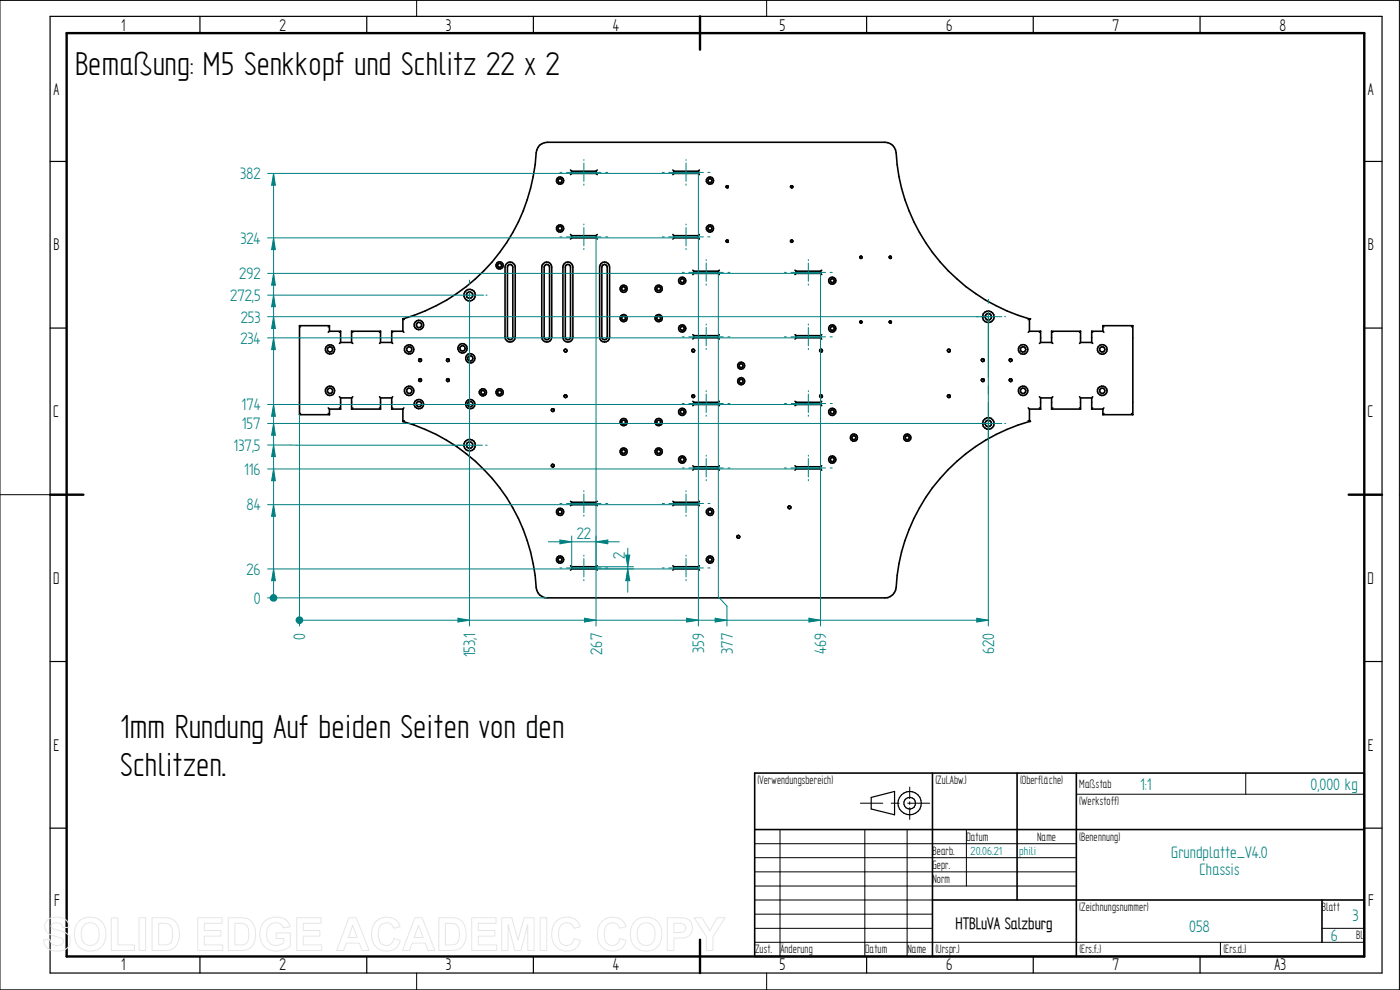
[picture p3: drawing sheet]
<svg xmlns="http://www.w3.org/2000/svg" width="297mm" height="210mm" viewBox="0 0 297 210" stroke-linecap="round" stroke-linejoin="round" font-family="sans-serif">
<g fill="none" stroke="#000" stroke-width=".21">
<path d="M88.4 0v3.5M162.6 0v3.5M0 .1h296.9v209.9h-296.9zM154 39.7l.2-.4 .4 .2-.2 .4h-.2M167.7 39.7l.2-.4 .3 .2-.1 .4h-.2M154 51.3l.2-.4h.2l.2 .4-.4 .2M167.7 51.3l.2-.4 .3 .2-.1 .3-.2 .1M182.3 54.7l.1-.3 .4-.1 .1 .4-.4 .2M188.6 54.7l.2-.4 .3 .2-.1 .4h-.2M88.8 76.5l.1-.4 .5 .1v.4l-.4 .2M94.7 76.5l.1-.4 .3-.1 .1 .2 .1 .4-.4 .2M119.6 74.5l.2-.4h.4l.1 .5-.4 .1"/>
<path d="M146.7 74.5l.2-.4h.4l.1 .5-.4 .1M173.8 74.5l.2-.4h.4l.1 .5-.4 .1M182.3 68.4l.2-.4 .4 .2v.2l-.4 .2M188.6 68.4l.2-.4 .3 .2-.1 .4h-.2M201 74.5l.1-.4h.4l.1 .5-.4 .1M208.2 76.5l.1-.4 .4 .1 .1 .4-.4 .2M214 76.5l.2-.4 .4 .1 .1 .4-.4 .2M88.8 80.7l.1-.4 .5 .1v.4l-.4 .2M94.7 80.7l.1-.4h.3l.1 .1 .1 .4-.4 .2M116.9 98.9l.2-.4 .4 .1 .1 .4-.4 .1M116.9 87.1l.2-.4h.4l.1 .5-.4 .1M119.6 84.2l.2-.5 .4 .1 .1 .4-.4 .2"/>
<path d="M146.7 84.2l.2-.5 .4 .1 .1 .4-.4 .2M173.8 84.2l.2-.5 .4 .1 .1 .4-.4 .2M201 84.2l.1-.5 .4 .1 .1 .4-.4 .2M208.2 80.7l.1-.4 .4 .1 .1 .4-.4 .2M214 80.7l.2-.4 .4 .1 .1 .4-.4 .2M0 104.9h10.6M156.3 114l.2-.4h.4v.4l-.4 .2M167.1 107.7l.2-.4 .4 .1 .1 .4-.4 .2M296.9 104.9h.1M160.1 179h68.2M165.5 176v26.9M182.5 170.4h4.8"/>
<path d="M183.5 176v26.9M189.1 170.4h1.7M192.4 176v26.9M192.6 170.4h4.6M193 167v2.4M193 170.1v.5M193 171.3v2.5M205 176v12M228.3 168.5h61.1M264.3 164v4.5M160.1 199.9h129.3M160.1 196.9h37.7"/>
<path d="M160.1 188h68.2M160.1 185h68.2M160.1 181.9h68.2M160.1 190.9h37.7M160.1 193.9h37.7M258.9 199.9v3M280.5 196.9h8.9M88.4 206.4v3.6M162.6 206.4v3.6"/>
</g>
<g fill="none" stroke="#000" stroke-width=".25">
<path d="M10.6 3.5h282.6v202.9h-282.6zM42.4 3.5v3.5M77.8 3.5v3.5M113.2 3.5v3.5M148.5 3.5v3.5M183.9 3.5v3.5M219.2 3.5v3.5M254.6 3.5v3.5M10.6 34.2h3.5M289.4 34.2h3.8M10.6 69.6h3.5M289.4 69.6h3.8"/>
<path d="M10.6 104.9h3.5M289.4 104.9h3.8M10.6 140.3h3.5M289.4 140.3h3.8M10.6 175.7h3.5M184.8 169.2l5-1.3v4.9l-5-1.2zM289.4 175.7h3.8M42.4 202.9v3.5M77.8 202.9v3.5M113.2 202.9v3.5M148.5 202.9v3.5M183.9 202.9v3.5"/>
<path d="M219.2 202.9v3.5M254.6 202.9v3.5"/>
<circle cx="193" cy="170.4" r="2.46"/>
<circle cx="193" cy="170.4" r="1.23"/>
</g>
<path d="M14.1 7h275.3v195.9h-275.3zM148.5 3.5v7M10.6 104.9h7.1M286.1 104.9h7.1M148.5 199.3v7.1" fill="none" stroke="#000" stroke-width=".51"/>
<g fill="none" stroke="#000" stroke-width=".34">
<path d="M121 36.1l.3 .2M121.3 36.3v.5M121.3 36.8h5.1M121.3 36.3h5.1M121.3 36.8l-.3 .2M126.4 36.3v.5M126.4 36.8l.3 .2M126.7 36.1l-.3 .2M142.7 36.1l.3 .2M143 36.3v.5M143 36.8h5.2M143 36.3h5.2"/>
<path d="M143 36.8l-.3 .2M148.2 36.3v.5M148.2 36.8l.2 .2M148.4 36.1l-.2 .2M154.1 39.5l.1-.1 .3 .2-.3 .2zM167.7 39.5l.2-.1 .3 .2-.3 .2zM107.5 55.9a1.06 1.06 0 0 1 1.1-.2 1.06 1.06 0 0 1 .7 .9v14.9a1.08 1.08 0 0 1-1.1 1.1 1.08 1.08 0 0 1-1.1-1.1v-14.9zM107.9 56.2a.57 .57 0 0 1 .9 .4v14.9a.57 .57 0 0 1-.6 .6 .57 .57 0 0 1-.5-.6v-14.9zM115.3 55.9a1.02 1.02 0 0 1 1.1-.2 1.02 1.02 0 0 1 .7 .9v14.9a1.06 1.06 0 0 1-1.1 1.1 1.06 1.06 0 0 1-1.1-1.1v-14.9zM115.7 56.2a.57 .57 0 0 1 .9 .4v14.9a.57 .57 0 0 1-.6 .6 .57 .57 0 0 1-.6-.6v-14.9zM119.7 55.9a1.05 1.05 0 0 1 1.2-.2 1.05 1.05 0 0 1 .6 .9v14.9a1.06 1.06 0 0 1-1 1.1 1.06 1.06 0 0 1-1.1-1.1v-14.9zM120.2 56.2a.55 .55 0 0 1 .8 .4v14.9a.55 .55 0 0 1-.5 .6 .55 .55 0 0 1-.6-.6v-14.9z"/>
<path d="M121 49.7l.3 .3M121.3 50.5h5.1M121.3 50v.5M121.3 50h5.1M121.3 50.5l-.3 .2M126.4 50v.5M126.4 50.5l.3 .2M126.7 49.7l-.3 .3M127.5 55.9a1.06 1.06 0 0 1 1.2-.2 1.06 1.06 0 0 1 .6 .9v14.9a1.06 1.06 0 0 1-1 1.1 1.06 1.06 0 0 1-1.1-1.1v-14.9zM128 56.2a.57 .57 0 0 1 .8 .4v14.9a.57 .57 0 0 1-.6 .6 .57 .57 0 0 1-.5-.6v-14.9zM142.7 49.7l.3 .3M143 50.5h5.2"/>
<path d="M143 50h5.2M143 50v.5M143 50.5l-.3 .2M147 57.3l.2 .2M147.2 57.5h5.2M147.2 58h5.2M147.2 57.5v.5M147.2 58l-.2 .3M148.2 50v.5M148.2 50.5l.2 .2M148.4 49.7l-.2 .3M152.4 57.5v.5"/>
<path d="M152.4 58l.2 .3M152.6 57.3l-.2 .2M154.1 51.1l.3-.1 .1 .2-.3 .2zM167.7 51.1l.4-.1 .1 .2-.3 .2zM168.7 57.3l.2 .2M168.9 57.5v.5M168.9 57.5h5.2M168.9 58h5.2M168.9 58l-.2 .3M174.1 57.5v.5M174.1 58l.2 .3M174.3 57.3l-.2 .2"/>
<path d="M182.4 54.5l.4-.1 .1 .2-.3 .2zM188.8 54.4h.2v.4l-.3-.1zM63.5 69.1h6.4M63.5 69.1v18.9M63.5 69.1l.3 .2M69.9 70.3h2.4M69.9 69.1v1.2M69.9 69.1l-.3 .2M69.9 70.3l-.3 .2M72.3 72.6h2.3M72.3 70.3v2.3M72.3 70.3l-.3 .2"/>
<path d="M72.3 72.6l-.3 .3M74.6 70.3h6.1M74.6 70.3v2.3M74.6 72.6l.2 .3M74.6 70.3l.2 .2M80.7 72.6h2.4M80.7 70.3v2.3M80.7 70.3l-.2 .2M80.7 72.6l-.2 .3M83.1 70.3h2.4M83.1 70.3v2.3M83.1 72.6l.2 .3"/>
<path d="M83.1 70.3l.2 .2M85.5 70.3v-2.7a39.3 39.3 0 0 0 28.4-35.8 2.23 2.23 0 0 1 2.2-1.6h71.6a2.39 2.39 0 0 1 2.4 2.2 38.9 38.9 0 0 0 28.3 35.2v2.7M85.5 70.3l.2 .2M85.5 67.7l.2 .1M147 71l.2 .2M147.2 71.2h5.2M147.2 71.7h5.2M147.2 71.2v.5M147.2 71.7l-.2 .2M152.4 71.2v.5M152.4 71.7l.2 .2M152.6 71l-.2 .2"/>
<path d="M168.7 71l.2 .2M168.9 71.2v.5M168.9 71.2h5.2M168.9 71.7h5.2M168.9 71.7l-.2 .2M174.1 71.2v.5M174.1 71.7l.2 .2M174.3 71l-.2 .2M182.6 68.1l.3 .2-.1 .2-.4-.1zM188.8 68.1l.2 .1v.3l-.3-.1zM218.3 67.7l-.2 .1M218.4 70.3h2.4"/>
<path d="M218.4 70.3l-.3 .2M220.8 72.6h2.3M220.8 70.3v2.3M220.8 70.3l-.3 .2M220.8 72.6l-.3 .3M223.1 70.3h6.1M223.1 70.3v2.3M223.1 72.6l.3 .3M223.1 70.3l.3 .2M229.2 70.3v2.3M229.2 72.6h2.4M229.2 70.3l-.2 .2"/>
<path d="M229.2 72.6l-.2 .3M231.6 70.3v2.3M231.6 70.3h2.4M231.6 72.6l.2 .3M231.6 70.3l.2 .2M234 69.1v1.2M234 69.1h6.3M234 70.3l.2 .2M234 69.1l.2 .2M240.3 69.1v18.9M240.3 69.1l-.2 .2M63.5 88h6.4"/>
<path d="M63.8 87.7l-.3 .3M69.6 87.7l.3 .3M69.6 86.5l.3 .3M69.9 86.8h2.4M69.9 86.8v1.2M72 86.5l.3 .3M72 84.2l.3 .2M72.3 84.4h2.3M72.3 84.4v2.4M74.6 86.8h6.1M74.6 84.4v2.4M74.8 84.2l-.2 .2"/>
<path d="M74.8 86.5l-.2 .3M80.5 86.5l.2 .3M80.5 84.2l.2 .2M80.7 84.4h2.4M80.7 84.4v2.4M83.1 86.8h2.4M83.1 84.4v2.4M83.3 84.2l-.2 .2M83.3 86.5l-.2 .3M85.5 86.8v2.6a39.2 39.2 0 0 1 28.4 35.8 2.26 2.26 0 0 0 2.2 1.6h71.6a2.39 2.39 0 0 0 2.4-2.2 38.7 38.7 0 0 1 28.3-35.2v-2.6M85.7 86.5l-.2 .3M85.7 89.2l-.2 .1"/>
<path d="M147 85.1l.2 .2M147 98.8l.2 .2M147.2 85.3v.5M147.2 99v.5M147.2 99h5.2M147.2 99.5h5.2M147.2 85.3h5.2M147.2 85.8h5.2M147.2 85.8l-.2 .3M147.2 99.5l-.2 .2M152.4 85.3v.5M152.4 99v.5"/>
<path d="M152.4 85.8l.2 .3M152.4 99.5l.2 .2M152.6 85.1l-.2 .2M152.6 98.8l-.2 .2M168.7 98.8l.2 .2M168.7 85.1l.2 .2M168.9 99.5l-.2 .2M168.9 85.8l-.2 .3M168.9 85.3v.5M168.9 99v.5M168.9 99h5.2M168.9 99.5h5.2"/>
<path d="M168.9 85.3h5.2M168.9 85.8h5.2M174 83.9h.4v.3h-.4zM174.1 85.3v.5M174.1 99v.5M174.1 99.5l.2 .2M174.1 85.8l.2 .3M174.3 98.8l-.2 .2M174.3 85.1l-.2 .2M218.1 89.2l.2 .1M218.1 86.5l.3 .3M218.4 86.8h2.4"/>
<path d="M220.5 86.5l.3 .3M220.5 84.2l.3 .2M220.8 84.4h2.3M220.8 84.4v2.4M223.1 86.8h6.1M223.1 84.4v2.4M223.4 84.2l-.3 .2M223.4 86.5l-.3 .3M229 86.5l.2 .3M229 84.2l.2 .2M229.2 84.4h2.4M229.2 84.4v2.4"/>
<path d="M231.6 86.8h2.4M231.6 84.4v2.4M231.8 84.2l-.2 .2M231.8 86.5l-.2 .3M234 88h6.3M234 86.8v1.2M234.2 86.5l-.2 .3M234.2 87.7l-.2 .3M240.1 87.7l.2 .3M121 106.3l.3 .3M121.3 106.6v.5M121.3 106.6h5.1"/>
<path d="M121.3 107.1h5.1M121.3 107.1l-.3 .2M126.4 106.6v.5M126.4 107.1l.3 .2M126.7 106.3l-.3 .3M142.7 106.3l.3 .3M143 106.6v.5M143 106.6h5.2M143 107.1h5.2M143 107.1l-.3 .2M148.2 106.6v.5M148.2 107.1l.2 .2"/>
<path d="M148.4 106.3l-.2 .3M121 120l.3 .2M121.3 120.2v.5M121.3 120.7h5.1M121.3 120.2h5.1M121.3 120.7l-.3 .2M126.4 120.2v.5M126.4 120.7l.3 .2M126.7 120l-.3 .2M142.7 120l.3 .2M143 120.2v.5M143 120.7h5.2"/>
<path d="M143 120.2h5.2M143 120.7l-.3 .2M148.2 120.2v.5M148.2 120.7l.2 .2M148.4 120l-.2 .2M160.1 164h129.3v38.9h-129.3zM160.1 176h129.3M197.8 164v38.9M215.8 164v26.9M228.3 164v38.9M197.8 190.9h91.6M280.5 190.9v9"/>
<circle cx="118.8" cy="38.3" r=".43"/>
<circle cx="118.8" cy="38.3" r=".77"/>
<circle cx="150.6" cy="38.3" r=".77"/>
<circle cx="150.6" cy="38.3" r=".42"/>
<circle cx="106" cy="56.3" r=".44"/>
<circle cx="106" cy="56.3" r=".77"/>
<circle cx="118.8" cy="48.5" r=".42"/>
<circle cx="118.8" cy="48.5" r=".78"/>
<circle cx="144.7" cy="59.5" r=".76"/>
<circle cx="144.7" cy="59.5" r=".42"/>
<circle cx="150.6" cy="48.5" r=".42"/>
<circle cx="150.6" cy="48.5" r=".76"/>
<circle cx="176.6" cy="59.5" r=".76"/>
<circle cx="176.6" cy="59.5" r=".42"/>
<circle cx="70" cy="74.1" r=".56"/>
<circle cx="70" cy="74.1" r=".99"/>
<circle cx="86.8" cy="74.1" r=".99"/>
<circle cx="86.8" cy="74.1" r=".56"/>
<circle cx="88.9" cy="68.9" r="1"/>
<circle cx="88.9" cy="69" r=".56"/>
<circle cx="89.1" cy="76.4" r=".3"/>
<circle cx="95" cy="76.4" r=".29"/>
<circle cx="98.1" cy="73.9" r="1"/>
<circle cx="98.1" cy="73.9" r=".56"/>
<circle cx="99.6" cy="62.6" r=".68"/>
<circle cx="99.6" cy="62.6" r="1.22"/>
<circle cx="99.8" cy="76" r=".56"/>
<circle cx="99.8" cy="76" r=".99"/>
<circle cx="120" cy="74.4" r=".3"/>
<circle cx="132.3" cy="67.5" r=".42"/>
<circle cx="132.3" cy="61.3" r=".76"/>
<circle cx="132.3" cy="61.2" r=".42"/>
<circle cx="132.3" cy="67.5" r=".75"/>
<circle cx="139.7" cy="67.5" r=".77"/>
<circle cx="139.7" cy="61.3" r=".77"/>
<circle cx="139.7" cy="61.2" r=".42"/>
<circle cx="139.7" cy="67.5" r=".42"/>
<circle cx="144.7" cy="69.7" r=".77"/>
<circle cx="144.7" cy="69.7" r=".42"/>
<circle cx="147.1" cy="74.4" r=".3"/>
<circle cx="157.2" cy="77.6" r=".42"/>
<circle cx="157.2" cy="77.6" r=".75"/>
<circle cx="174.2" cy="74.4" r=".29"/>
<circle cx="176.6" cy="69.7" r=".77"/>
<circle cx="176.6" cy="69.7" r=".42"/>
<circle cx="201.3" cy="74.4" r=".3"/>
<circle cx="208.5" cy="76.4" r=".3"/>
<circle cx="209.7" cy="67.2" r=".68"/>
<circle cx="209.7" cy="67.2" r="1.22"/>
<circle cx="214.4" cy="76.4" r=".29"/>
<circle cx="217" cy="74.1" r=".56"/>
<circle cx="217.1" cy="74.1" r="1.02"/>
<circle cx="233.8" cy="74.1" r=".56"/>
<circle cx="233.8" cy="74.1" r="1.02"/>
<circle cx="70" cy="82.9" r=".57"/>
<circle cx="70" cy="82.9" r="1"/>
<circle cx="86.8" cy="82.9" r=".57"/>
<circle cx="86.8" cy="82.9" r="1"/>
<circle cx="88.9" cy="85.7" r=".99"/>
<circle cx="88.9" cy="85.7" r=".56"/>
<circle cx="89.1" cy="80.6" r=".3"/>
<circle cx="95" cy="80.7" r=".29"/>
<circle cx="99.6" cy="94.4" r="1.22"/>
<circle cx="99.6" cy="94.4" r=".67"/>
<circle cx="99.8" cy="85.7" r=".56"/>
<circle cx="99.8" cy="85.7" r=".98"/>
<circle cx="102.4" cy="83.2" r=".42"/>
<circle cx="102.5" cy="83.2" r=".76"/>
<circle cx="106" cy="83.2" r=".44"/>
<circle cx="106" cy="83.2" r=".77"/>
<circle cx="117.3" cy="87" r=".3"/>
<circle cx="117.3" cy="98.8" r=".29"/>
<circle cx="120" cy="84" r=".29"/>
<circle cx="132.3" cy="89.6" r=".42"/>
<circle cx="132.3" cy="95.8" r=".42"/>
<circle cx="132.3" cy="89.5" r=".75"/>
<circle cx="132.3" cy="95.8" r=".76"/>
<circle cx="139.7" cy="89.5" r=".77"/>
<circle cx="139.7" cy="95.8" r=".78"/>
<circle cx="139.7" cy="89.5" r=".43"/>
<circle cx="139.7" cy="95.8" r=".42"/>
<circle cx="144.7" cy="97.5" r=".77"/>
<circle cx="144.7" cy="87.4" r=".78"/>
<circle cx="144.7" cy="97.5" r=".43"/>
<circle cx="144.7" cy="87.4" r=".42"/>
<circle cx="147.1" cy="84" r=".29"/>
<circle cx="157.2" cy="80.9" r=".42"/>
<circle cx="157.2" cy="80.9" r=".76"/>
<circle cx="176.6" cy="97.5" r=".44"/>
<circle cx="176.6" cy="97.5" r=".77"/>
<circle cx="176.6" cy="87.4" r=".78"/>
<circle cx="176.6" cy="87.4" r=".42"/>
<circle cx="181.1" cy="92.9" r=".42"/>
<circle cx="181.1" cy="92.8" r=".76"/>
<circle cx="192.5" cy="92.8" r=".44"/>
<circle cx="192.5" cy="92.8" r=".77"/>
<circle cx="201.3" cy="84" r=".29"/>
<circle cx="208.5" cy="80.6" r=".3"/>
<circle cx="209.7" cy="89.8" r=".68"/>
<circle cx="209.7" cy="89.8" r="1.23"/>
<circle cx="214.4" cy="80.7" r=".29"/>
<circle cx="217.1" cy="82.9" r="1.01"/>
<circle cx="217.1" cy="82.9" r=".59"/>
<circle cx="233.8" cy="82.9" r="1.01"/>
<circle cx="233.8" cy="82.9" r=".57"/>
<circle cx="118.8" cy="118.7" r=".43"/>
<circle cx="118.8" cy="108.6" r=".42"/>
<circle cx="118.8" cy="118.7" r=".77"/>
<circle cx="118.8" cy="108.6" r=".78"/>
<circle cx="150.6" cy="118.7" r=".77"/>
<circle cx="150.6" cy="108.6" r=".78"/>
<circle cx="150.6" cy="108.6" r=".42"/>
<circle cx="150.6" cy="118.7" r=".42"/>
<circle cx="156.6" cy="113.9" r=".3"/>
<circle cx="167.5" cy="107.6" r=".29"/>
</g>
<g fill="#000">
<circle cx="85.5" cy="67.6" r=".17"/>
<circle cx="85.5" cy="67.7" r=".17"/>
<circle cx="218.4" cy="67.7" r=".17"/>
<circle cx="218.4" cy="67.6" r=".17"/>
<circle cx="85.5" cy="89.4" r=".17"/>
<circle cx="85.5" cy="89.3" r=".17"/>
<circle cx="218.3" cy="89.3" r=".17"/>
<circle cx="218.4" cy="89.4" r=".17"/>
</g>
<path d="M63.5 88v44.8" fill="none" stroke="#008080" stroke-width=".21"/>
<circle cx="63.5" cy="131.6" r=".83" fill="#008080"/>
<path d="M99.6 62.6v70.2M63.5 131.6h36.1M97.2 131.1l2.4 .5-2.4 .4z" fill="none" stroke="#008080" stroke-width=".21"/>
<path d="M97.2 131.1l2.4 .5-2.4 .4z" fill="#008080"/>
<path d="M209.7 67.2v65.6M174.1 131.6h35.6M207.2 131.1l2.5 .5-2.5 .4z" fill="none" stroke="#008080" stroke-width=".21"/>
<path d="M207.2 131.1l2.5 .5-2.5 .4z" fill="#008080"/>
<path d="M56.8 126.8h59.3" fill="none" stroke="#008080" stroke-width=".21"/>
<circle cx="58" cy="126.8" r=".82" fill="#008080"/>
<path d="M56.8 94.4h42.8M58 94.4v5.1M58 94.4l.4 2.5h-.8z" fill="none" stroke="#008080" stroke-width=".21"/>
<path d="M58 94.4l.4 2.5h-.8z" fill="#008080"/>
<path d="M56.8 62.6h42.8M58 62.6v4.6M58 62.6l.4 2.5h-.8z" fill="none" stroke="#008080" stroke-width=".21"/>
<path d="M58 62.6l.4 2.5h-.8z" fill="#008080"/>
<path d="M56.8 89.8h152.9M58 89.8v4.6M58 89.8l.4 2.5h-.8z" fill="none" stroke="#008080" stroke-width=".21"/>
<path d="M58 89.8l.4 2.5h-.8z" fill="#008080"/>
<path d="M56.8 67.2h152.9M58 67.2v4.5M58 67.2l.4 2.5h-.8z" fill="none" stroke="#008080" stroke-width=".21"/>
<path d="M58 67.2l.4 2.5h-.8z" fill="#008080"/>
<path d="M126.4 50.5v82.3M99.6 131.6h26.8M124 131.1l2.4 .5-2.4 .4z" fill="none" stroke="#008080" stroke-width=".21"/>
<path d="M124 131.1l2.4 .5-2.4 .4z" fill="#008080"/>
<path d="M148.2 36.8v96M126.4 131.6h21.8M145.7 131.1l2.5 .5-2.5 .4z" fill="none" stroke="#008080" stroke-width=".21"/>
<path d="M145.7 131.1l2.5 .5-2.5 .4z" fill="#008080"/>
<path d="M152.4 58v68.6l1.8 2v4.2M148.2 131.6h6M151.7 131.1l2.5 .5-2.5 .4z" fill="none" stroke="#008080" stroke-width=".21"/>
<path d="M151.7 131.1l2.5 .5-2.5 .4z" fill="#008080"/>
<path d="M174.1 58v74.8M154.2 131.6h19.9M171.6 131.1l2.5 .5-2.5 .4z" fill="none" stroke="#008080" stroke-width=".21"/>
<path d="M171.6 131.1l2.5 .5-2.5 .4z" fill="#008080"/>
<path d="M56.8 120.7h91.4M58 120.7v6.1M58 120.7l.4 2.5h-.8z" fill="none" stroke="#008080" stroke-width=".21"/>
<path d="M58 120.7l.4 2.5h-.8z" fill="#008080"/>
<path d="M56.8 107.1h91.4M58 107.1v13.6M58 107.1l.4 2.4h-.8z" fill="none" stroke="#008080" stroke-width=".21"/>
<path d="M58 107.1l.4 2.4h-.8z" fill="#008080"/>
<path d="M56.8 99.5h117.3M58 99.5v7.6M58 99.5l.4 2.5h-.8z" fill="none" stroke="#008080" stroke-width=".21"/>
<path d="M58 99.5l.4 2.5h-.8z" fill="#008080"/>
<path d="M56.8 85.8h117.3M58 85.8v4M58 85.8l.4 2.5h-.8z" fill="none" stroke="#008080" stroke-width=".21"/>
<path d="M58 85.8l.4 2.5h-.8z" fill="#008080"/>
<path d="M56.8 71.7h117.3M58 71.7v14.1M58 71.7l.4 2.5h-.8z" fill="none" stroke="#008080" stroke-width=".21"/>
<path d="M58 71.7l.4 2.5h-.8z" fill="#008080"/>
<path d="M56.8 58h117.3M58 58v4.6M58 58l.4 2.5h-.8z" fill="none" stroke="#008080" stroke-width=".21"/>
<path d="M58 58l.4 2.5h-.8z" fill="#008080"/>
<path d="M56.8 50.5h91.4M58 50.5v7.5M58 50.5l.4 2.5h-.8z" fill="none" stroke="#008080" stroke-width=".21"/>
<path d="M58 50.5l.4 2.5h-.8z" fill="#008080"/>
<path d="M56.8 36.8h91.4M58 36.8v13.7M58 36.8l.4 2.5h-.8z" fill="none" stroke="#008080" stroke-width=".21"/>
<path d="M58 36.8l.4 2.5h-.8z" fill="#008080"/>
<path d="M121.3 113.7v6.5M126.4 113.7v6.5M126.4 114.9l2.5-.3v.8z" fill="none" stroke="#008080" stroke-width=".21"/>
<path d="M126.4 114.9l2.5-.3v.8z" fill="#008080"/>
<path d="M118.8 114.6l2.5 .3-2.5 .5z" fill="none" stroke="#008080" stroke-width=".21"/>
<path d="M118.8 114.6l2.5 .3-2.5 .5z" fill="#008080"/>
<path d="M116.3 114.9h15.1M126.4 120.7h8M126.4 120.2h8M133.2 120.7l.4 2.5h-.8z" fill="none" stroke="#008080" stroke-width=".21"/>
<path d="M133.2 120.7l.4 2.5h-.8z" fill="#008080"/>
<path d="M132.8 117.8h.8l-.4 2.4z" fill="none" stroke="#008080" stroke-width=".21"/>
<path d="M132.8 117.8h.8l-.4 2.4z" fill="#008080"/>
<g fill="none" stroke="#008080" stroke-width=".21">
<path d="M118.8 36.6h.4M120.2 36.6h7.3M123.9 33.9v.1M123.9 34.6v3.9M123.9 39v.3M128.5 36.6h.4M140.5 36.6h.4M141.9 36.6h7.3M145.5 33.9v.1M145.5 34.6v3.9M145.5 39v.3M150.2 36.6h.4"/>
<path d="M99.6 59.4v.9M118.8 50.2h.4M120.2 50.2h7.3M123.9 47.5v.2M123.9 48.3v3.9M123.9 52.7v.3M128.5 50.2h.4M140.5 50.2h.4M141.9 50.2h7.3M144.7 57.8h.5M145.5 47.5v.2M145.5 48.3v3.9"/>
<path d="M145.5 52.7v.3M146.1 57.8h7.4M149.8 55.1v.2M149.8 55.8v3.9M150.2 50.2h.4M154.4 57.8h.5M166.4 57.8h.4M167.8 57.8h7.3M171.5 55.1v.2M171.5 55.8v3.9M176.1 57.8h.5M98.4 62.6h.2"/>
<path d="M99.1 62.6h3.5M99.6 62.1v13.9M99.6 77.8v1.7M103.1 62.6h.2M144.7 71.5h.5M146.1 71.5h7.4M149.8 60.2v.3M149.8 68.7v.3M149.8 69.5v3.9M149.8 73.9v.3M154.4 71.5h.5M166.4 71.5h.4"/>
<path d="M167.8 71.5h7.3M171.5 60.2v.3M171.5 68.7v.3M171.5 69.5v3.9M171.5 73.9v.3M176.1 71.5h.5M207.2 67.2h.3M208.1 67.2h4.5M209.7 63.5v.8M209.7 66.1v14M213.1 67.2h.3M95.9 94.4h.4"/>
<path d="M97 94.4h5.3M99.6 81.3v14M103 94.4h.3M144.7 99.3h.5M144.7 85.6h.5M146.1 99.3h7.4M146.1 85.6h7.4M149.8 82.9v.2M149.8 83.6v3.9M149.8 88.1v.2M149.8 96.6v.2M149.8 97.3v3.9"/>
<path d="M154.4 99.3h.5M154.4 85.6h.5M166.4 99.3h.4M166.4 85.6h.5M167.8 99.3h7.3M167.9 85.6h7.3M171.5 82.9v.2M171.5 83.6v3.9M171.5 88.1v.2M171.5 96.6v.2M171.5 97.3v3.9M176.1 99.3h.5"/>
<path d="M176.1 85.6h.5M207.2 89.8h.3M208.1 89.8h4.5M209.7 81.9v1.7M209.7 85.4v8.1M213.1 89.8h.3M118.8 106.8h.4M120.2 106.8h7.3M123.9 104.1v.2M123.9 104.8v4M123.9 109.3v.2M123.9 117.8v.2"/>
<path d="M123.9 118.5v3.9M128.5 106.8h.4M133.2 116.3v9.3M140.5 106.8h.5M141.9 106.8h7.4M145.5 104.1v.2M145.5 104.8v4M145.5 109.3v.2M145.5 117.8v.2M145.5 118.5v3.9M149.8 101.7v.3M150.2 106.8h.4"/>
<path d="M171.5 101.7v.3M118.8 120.5h.4M120.2 120.5h7.3M123.9 122.9v.3M128.5 120.5h.4M140.5 120.5h.4M141.9 120.5h7.3M145.5 122.9v.3M150.2 120.5h.4"/>
</g>
<g fill="none" stroke="#e6e6e6" stroke-width=".21">
<path d="M10 195.3a3.2 3.2 0 0 1 4.4 .4l.3 1-1.4 .1a1.33 1.33 0 0 0-1.1-1 1.33 1.33 0 0 0-1.4 .6l.2 .5 .9 .3a4 4 0 0 1 2.7 1.3 2.16 2.16 0 0 1-2.1 3.2 2.65 2.65 0 0 1-3.3-2.3l1.4-.1a1.5 1.5 0 0 0 1.3 1.3 1.5 1.5 0 0 0 1.6-1 1 1 0 0 0-1.1-.8 3.2 3.2 0 0 1-2.9-1.9l.1-.9zM16.7 195.5a3.4 3.4 0 0 1 4.1-.5 3.4 3.4 0 0 1 1.7 3.7 3.4 3.4 0 0 1-4.1 3 3.4 3.4 0 0 1-2.6-4.3l.3-1zM17.8 196.4a1.93 1.93 0 0 1 2.3-.4 1.93 1.93 0 0 1 .9 2.1 1.94 1.94 0 0 1-.9 2.2 1.94 1.94 0 0 1-2.3-.3 3.3 3.3 0 0 1 0-3.6zM23.6 194.7h1.4v5.7h3.5v1.2h-4.9zM29.5 194.7h1.4v6.9h-1.4zM32.3 194.7h2.5a2.97 2.97 0 0 1 3.3 3.5 2.91 2.91 0 0 1-3.2 3.4h-2.6zM33.7 195.9a2.89 2.89 0 0 1 2.5 .6 3.6 3.6 0 0 1-.3 3.7l-.6 .2h-1.6zM42 194.7h5.1v1.2h-3.8v1.5h3.6v1.2h-3.6v1.8h3.9v1.2h-5.2zM48.4 194.7h2.6a2.97 2.97 0 0 1 3.2 3.5 2.91 2.91 0 0 1-3.1 3.4h-2.7zM49.8 195.9a2.89 2.89 0 0 1 2.6 .6 3.6 3.6 0 0 1-.3 3.7l-.6 .2h-1.7zM56 195.6a3.7 3.7 0 0 1 5.1 0l.5 1-1.5 .2a1.89 1.89 0 0 0-2.3-1 1.89 1.89 0 0 0-1.2 2.3 2.14 2.14 0 0 0 1.1 2.3 2.14 2.14 0 0 0 2.5-.4v-.9h-1.6v-1.2h3v2.8a4.1 4.1 0 0 1-5.9-.4 4.2 4.2 0 0 1 .3-4.7zM62.9 194.7h5.2v1.2h-3.8v1.5h3.6v1.2h-3.6v1.8h3.9v1.2h-5.3z"/>
<path d="M74 194.7h1.6l2.7 6.9h-1.5l-.6-1.5h-2.7l-.6 1.5h-1.5zM74.8 196.3l1 2.6h-1.9zM79.7 195.5a3 3 0 0 1 5.2 1.1l-1.4 .3a1.66 1.66 0 0 0-1.9-1.1 1.66 1.66 0 0 0-1.3 1.8 2.36 2.36 0 0 0 1.3 2.9 1.59 1.59 0 0 0 2-1.4l1.3 .4a3.1 3.1 0 0 1-3.6 2.2 3.1 3.1 0 0 1-2.5-3.5l.3-1.5zM88 194.7h1.6l2.7 6.9h-1.5l-.6-1.5h-2.8l-.5 1.5h-1.5zM88.8 196.3l1 2.6h-1.9zM93.1 194.7h2.5a2.97 2.97 0 0 1 3.3 3.5 2.91 2.91 0 0 1-3.2 3.4h-2.6zM94.5 195.9a2.89 2.89 0 0 1 2.6 .6 3.6 3.6 0 0 1-.3 3.7l-.6 .2h-1.7zM100.1 194.7h5.1v1.2h-3.7v1.5h3.5v1.2h-3.5v1.8h3.9v1.2h-5.3zM106.4 194.7h2.2l1.3 4.7 1.3-4.7h2.1v6.9h-1.3v-5.4l-1.5 5.4h-1.3l-1.4-5.4v5.4h-1.4zM114.6 194.7h1.4v6.9h-1.4zM118 195.5a3 3 0 0 1 5.1 1.1l-1.3 .3a1.66 1.66 0 0 0-2-1.1 1.66 1.66 0 0 0-1.3 1.8 2.36 2.36 0 0 0 1.4 2.9 1.59 1.59 0 0 0 1.9-1.4l1.3 .4a3.1 3.1 0 0 1-3.6 2.2 3.1 3.1 0 0 1-2.4-3.5l.2-1.5zM127.6 195.5a3 3 0 0 1 5.2 1.1l-1.4 .3a1.66 1.66 0 0 0-1.9-1.1 1.66 1.66 0 0 0-1.3 1.8 2.36 2.36 0 0 0 1.4 2.9 1.59 1.59 0 0 0 1.9-1.4l1.3 .4a3.1 3.1 0 0 1-3.6 2.2 3.1 3.1 0 0 1-2.5-3.5l.3-1.5z"/>
<path d="M134.7 195.5a3.4 3.4 0 0 1 4-.5 3.4 3.4 0 0 1 1.7 3.7 3.4 3.4 0 0 1-4 3 3.4 3.4 0 0 1-2.6-4.3l.2-1zM135.7 196.4a1.93 1.93 0 0 1 2.3-.4 1.93 1.93 0 0 1 1 2.1 1.94 1.94 0 0 1-1 2.2 1.94 1.94 0 0 1-2.3-.3 3.3 3.3 0 0 1 0-3.6zM141.6 194.7h2.2a2.62 2.62 0 0 1 2.9 1.1 2.21 2.21 0 0 1-.2 2.3 2.21 2.21 0 0 1-2.2 .9h-1.3v2.6h-1.4zM143 195.9a2.94 2.94 0 0 1 2.2 .3 1.02 1.02 0 0 1 .1 1.2 1.02 1.02 0 0 1-1.2 .4h-1.1zM147.3 194.7h1.6l1.7 2.8 1.6-2.8h1.6l-2.5 4v2.9h-1.4v-2.9z"/>
</g>
<g font-size="8">
<text x="25.5" y="156.5">1mm Rundung Auf beiden Seiten von den</text>
<text x="25.5" y="164.7">Schlitzen.</text>
</g>
<text font-size="7.9" x="16" y="16">Bemaßung: M5 Senkkopf und Schlitz 22 x 2</text>
<g font-size="4.1">
<text x="25.7" y="6.5">1</text>
<text x="59.3" y="6.5">2</text>
<text x="94.6" y="6.5">3</text>
<text x="130" y="6.5">4</text>
<text x="165.4" y="6.5">5</text>
<text x="200.7" y="6.5">6</text>
<text x="236.1" y="6.5">7</text>
<text x="271.4" y="6.5">8</text>
<text x="11.3" y="20.1">A</text>
<text x="290.2" y="20.1">A</text>
<text x="11.3" y="53.1">B</text>
<text x="290.2" y="53.1">B</text>
<text x="11.3" y="88.5">C</text>
<text x="290.1" y="88.5">C</text>
<text x="11.3" y="123.9">D</text>
<text x="290.1" y="123.9">D</text>
<text x="11.3" y="159.2">E</text>
<text x="290.2" y="159.2">E</text>
<text x="11.5" y="192.3">F</text>
<text x="290.3" y="192.3">F</text>
<text x="25.7" y="205.9">1</text>
<text x="59.3" y="205.9">2</text>
<text x="94.6" y="205.9">3</text>
<text x="130" y="205.9">4</text>
<text x="165.4" y="205.9">5</text>
<text x="200.7" y="205.9">6</text>
<text x="236.1" y="205.9">7</text>
<text x="270.4" y="205.9">A3</text>
</g>
<g font-size="4" fill="#008080">
<text x="50.9" y="38">382</text>
<text x="51" y="51.7">324</text>
<text x="50.8" y="59.3">292</text>
<text x="48.9" y="63.8">272,5</text>
<text x="51.1" y="68.5">253</text>
<text x="51" y="72.9">234</text>
<text x="51.3" y="87.1">174</text>
<text x="49.6" y="95.6">137,5</text>
<text x="51.3" y="91.1">157</text>
<text x="51.8" y="100.8">116</text>
<text x="52.3" y="108.3">84</text>
<text x="122.3" y="114.3">22</text>
<text x="132.5" y="118.7" transform="rotate(-90 132.5 118.7)">2</text>
<text x="52.3" y="122">26</text>
<text x="53.8" y="128.1">0</text>
<text x="64.8" y="135.7" transform="rotate(-90 64.8 135.7)">0</text>
<text x="100.8" y="139.4" transform="rotate(-90 100.8 139.4)">153,1</text>
<text x="127.7" y="138.9" transform="rotate(-90 127.7 138.9)">267</text>
<text x="149.4" y="138.5" transform="rotate(-90 149.4 138.5)">359</text>
<text x="155.4" y="138.7" transform="rotate(-90 155.4 138.7)">377</text>
<text x="175.3" y="138.8" transform="rotate(-90 175.3 138.8)">469</text>
<text x="210.9" y="138.8" transform="rotate(-90 210.9 138.8)">620</text>
<text x="241.9" y="167.6">1:1</text>
<text x="278" y="167.7">0,000 kg</text>
<text x="248.5" y="181.9">Grundplatte_V4.0</text>
<text x="254.5" y="185.7">Chassis</text>
<text x="252.3" y="197.7">058</text>
<text x="286.9" y="195.4">3</text>
<text x="282.3" y="199.6">6</text>
</g>
<text font-size="3.9" x="202.7" y="197.1">HTBLuVA Salzburg</text>
<g font-size="2.9">
<text x="160.7" y="166.3">(Verwendungsbereich)</text>
<text x="198.4" y="166.4">(Zul.Abw.)</text>
<text x="216.4" y="166.4">(Oberfläche)</text>
<text x="229" y="167.1">Maßstab</text>
<text x="229" y="170.9">(Werkstoff)</text>
<text x="205" y="178.3">Datum</text>
<text x="220.1" y="178.3">Name</text>
<text x="229" y="178.3">(Benennung)</text>
<text x="197.8" y="181.3">Bearb.</text>
<text x="197.8" y="184.3">Gepr.</text>
<text x="197.8" y="187.3">Norm</text>
<text x="229" y="193.3">(Zeichnungsnummer)</text>
<text x="280.5" y="193.3">Blatt</text>
<text x="160.2" y="202.3">Zust.</text>
<text x="165.6" y="202.3">Änderung</text>
<text x="183.6" y="202.3">Datum</text>
<text x="192.5" y="202.3">Name</text>
<text x="198.4" y="202.3">(Urspr.)</text>
<text x="229" y="202.3">(Ers.f.:)</text>
<text x="259.5" y="202.3">(Ers.d.:)</text>
<text x="287.7" y="199.3">Bl.</text>
</g>
<g font-size="2.8" fill="#008080">
<text x="205.9" y="181.3">20.06.21</text>
<text x="216.2" y="181.5">phili</text>
</g>
</svg>
